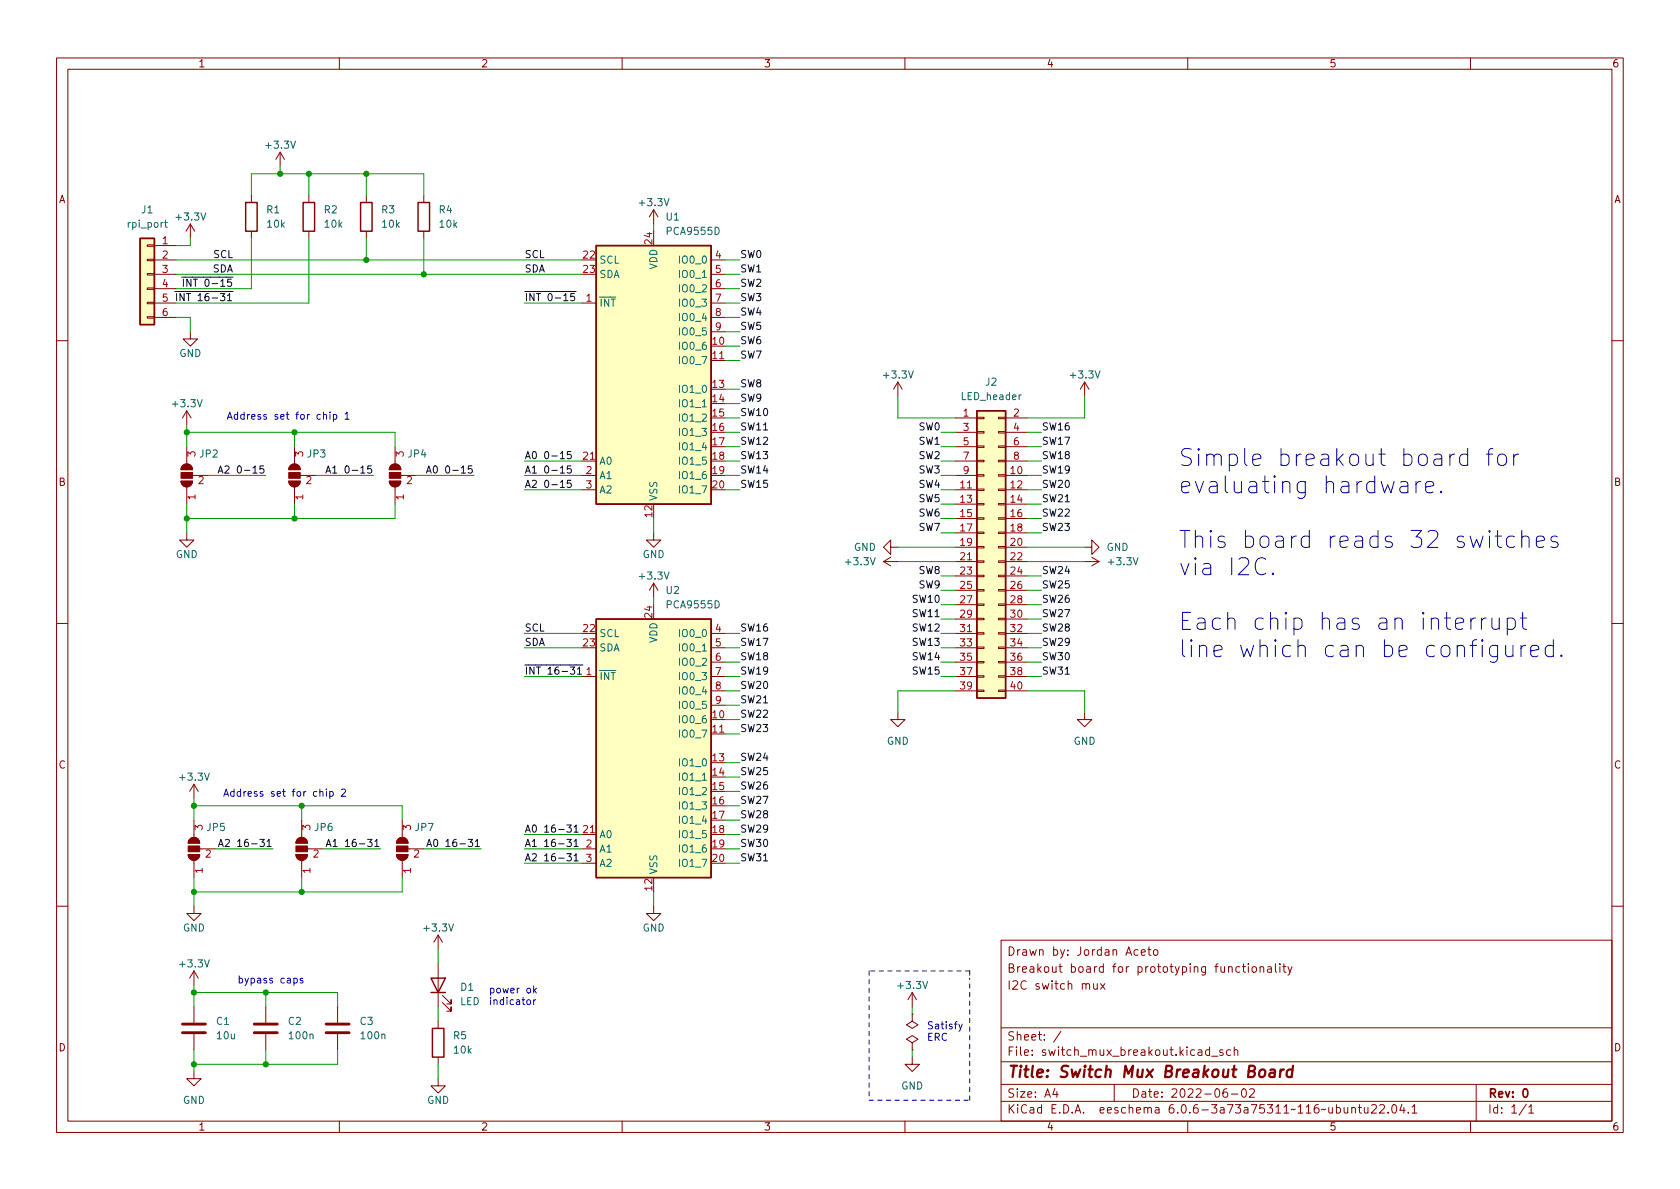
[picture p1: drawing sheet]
<svg xmlns="http://www.w3.org/2000/svg" width="297mm" height="210mm" viewBox="0 0 297 210" stroke-linecap="round" stroke-linejoin="round" font-family="sans-serif">
<g fill="none" stroke="#840000" stroke-width=".18">
<path d="M10 10.2h277v190.1h-277zM12 12.2h273v186.1h-273zM60 10.2v2M110 10.2v2M160 10.2v2M210 10.2v2M260 10.2v2M33.7 39.6l-.8 1.3M33.7 39.6v2.6M33.7 39.6l.7 1.3M44.4 34.5v1.3M49.5 26.9l-.7 1.3"/>
<path d="M49.5 26.9v2.6M49.5 26.9l.8 1.3M54.6 34.5v1.3M64.8 34.5v1.3M74.9 34.5v1.3M115.6 37.1v2.5M115.6 37.1l-.8 1.2M115.6 37.1l.7 1.2M26 56h1.3v.3h-1.3zM26 53.5h1.3v.2h-1.3zM26 50.9h1.3v.3h-1.3zM26 48.4h1.3v.2h-1.3z"/>
<path d="M26 45.8h1.3v.3h-1.3zM26 43.3h1.3v.3h-1.3zM27.3 43.4h3.8M27.3 46h3.8M27.3 48.5h3.8M27.3 51h3.8M27.3 53.6h3.8M27.3 56.1h3.8M33.7 58.7v1.2h1.2l-1.2 1.3-1.3-1.3h1.3M44.4 40.9v1.3M54.6 40.9v1.3M64.8 40.9v1.3"/>
<path d="M74.9 40.9v1.3M102.9 53.6h2.5M125.7 46h2.6M125.7 48.5h2.6M125.7 51h2.6M125.7 53.6h2.6M125.7 56.1h2.6M125.7 58.7h2.6M10 60.2h2M33 72.6v2.6M33 79v3M33 72.6l-.7 1.3"/>
<path d="M33 72.6l.8 1.3M52.1 79v3M69.8 79v3M125.7 63.7h2.6M158.7 67.6l-.7 1.2M158.7 67.6v2.5M158.7 67.6l.8 1.2M168.9 73.9h3.8M168.9 76.4h3.8M168.9 79h3.8M172.7 78.9h1.3v.2h-1.3zM172.7 76.3h1.3v.3h-1.3z"/>
<path d="M172.7 73.8h1.3v.2h-1.3zM176.5 78.9h1.3v.2h-1.3zM176.5 76.3h1.3v.3h-1.3zM176.5 73.8h1.3v.2h-1.3zM177.8 73.9h3.8M177.8 76.4h3.8M177.8 79h3.8M191.8 67.6l.7 1.2M191.8 67.6v2.5M191.8 67.6l-.8 1.2M285 60.2h2M32 85.1h2a1.02 1.02 0 0 1-1 1 1.02 1.02 0 0 1-1-1z"/>
<path d="M32.3 82.3a1.02 1.02 0 0 1 1.1-.2 1.02 1.02 0 0 1 .6 1h-2zM33 94.2v1.3h1.3l-1.3 1.3-1.3-1.3h1.3M33 86.1v3M34 84.1h2.8M51.1 85.1h2a1.02 1.02 0 0 1-1 1 1.02 1.02 0 0 1-1-1zM51.4 82.3a1.02 1.02 0 0 1 1.1-.2 1.02 1.02 0 0 1 .6 1h-2zM52.1 86.1v3M53.1 84.1h2.8M68.8 85.1h2.1a1.02 1.02 0 0 1-1.1 1 1.02 1.02 0 0 1-1-1zM69.1 82.3a1.02 1.02 0 0 1 1.1-.2 1.02 1.02 0 0 1 .7 1h-2.1zM69.8 86.1v3M70.9 84.1h2.8"/>
<path d="M102.9 84.1h2.5M102.9 86.6h2.5M102.9 81.5h2.5M115.6 94.2v1.3h1.2l-1.2 1.3-1.3-1.3h1.3M156.2 99.3h2.5M156.2 99.3l1.3 .8M157.5 96.8v-1.3l-1.3 1.3 1.3 1.2v-1.2h1.2M157.5 98.5l-1.3 .8M168.9 84.1h3.8M168.9 99.3h3.8M168.9 86.6h3.8M168.9 89.1h3.8"/>
<path d="M168.9 91.7h3.8M168.9 94.2h3.8M168.9 96.8h3.8M168.9 81.5h3.8M172.7 99.2h1.3v.2h-1.3zM172.7 96.6h1.3v.3h-1.3zM172.7 94.1h1.3v.3h-1.3zM172.7 91.6h1.3v.2h-1.3zM172.7 89h1.3v.3h-1.3zM172.7 86.5h1.3v.2h-1.3zM172.7 83.9h1.3v.3h-1.3zM172.7 81.4h1.3v.3h-1.3z"/>
<path d="M176.5 99.2h1.3v.2h-1.3zM176.5 96.6h1.3v.3h-1.3zM176.5 94.1h1.3v.3h-1.3zM176.5 91.6h1.3v.2h-1.3zM176.5 89h1.3v.3h-1.3zM176.5 86.5h1.3v.2h-1.3zM176.5 83.9h1.3v.3h-1.3zM176.5 81.4h1.3v.3h-1.3zM177.8 84.1h3.8M177.8 99.3h3.8M177.8 86.6h3.8M177.8 89.1h3.8"/>
<path d="M177.8 91.7h3.8M177.8 94.2h3.8M177.8 96.8h3.8M177.8 81.5h3.8M191.8 96.8h1.2v1.2l1.3-1.2-1.3-1.3v1.3M191.8 99.3h2.5M193 98.5l1.3 .8M194.3 99.3l-1.3 .8M10 110.2h2M102.9 119.6h2.5M115.6 103.1l-.8 1.3M115.6 103.1v2.6"/>
<path d="M115.6 103.1l.7 1.3M125.7 119.6h2.6M125.7 112h2.6M125.7 114.5h2.6M125.7 117.1h2.6M168.9 119.6h3.8M168.9 112h3.8M168.9 114.5h3.8M168.9 117.1h3.8M168.9 101.8h3.8M168.9 104.4h3.8M168.9 106.9h3.8"/>
<path d="M168.9 109.5h3.8M172.7 119.5h1.3v.3h-1.3zM172.7 117h1.3v.2h-1.3zM172.7 114.4h1.3v.3h-1.3zM172.7 111.9h1.3v.2h-1.3zM172.7 109.3h1.3v.3h-1.3zM172.7 106.8h1.3v.3h-1.3zM172.7 104.3h1.3v.2h-1.3zM172.7 101.7h1.3v.3h-1.3zM176.5 119.5h1.3v.3h-1.3zM176.5 117h1.3v.2h-1.3zM176.5 114.4h1.3v.3h-1.3z"/>
<path d="M176.5 111.9h1.3v.2h-1.3zM176.5 109.3h1.3v.3h-1.3zM176.5 106.8h1.3v.3h-1.3zM176.5 104.3h1.3v.2h-1.3zM176.5 101.7h1.3v.3h-1.3zM177.8 119.6h3.8M177.8 112h3.8M177.8 114.5h3.8M177.8 117.1h3.8M177.8 101.8h3.8M177.8 104.4h3.8M177.8 106.9h3.8"/>
<path d="M177.8 109.5h3.8M285 110.2h2M34.3 138.7v2.5M34.3 138.7l-.8 1.2M34.3 138.7l.8 1.2M125.7 129.8h2.6M125.7 122.2h2.6M125.7 124.7h2.6M158.7 126v1.2h1.3l-1.3 1.3-1.2-1.3h1.2M168.9 122.2h3.8M172.7 122h1.3v.3h-1.3zM176.5 122h1.3v.3h-1.3z"/>
<path d="M177.8 122.2h3.8M191.8 126v1.2h-1.3l1.3 1.3 1.2-1.3h-1.2M33.3 151.1h2a1.02 1.02 0 0 1-1 1 1.02 1.02 0 0 1-1-1zM33.6 148.4a1.02 1.02 0 0 1 1.1-.2 1.02 1.02 0 0 1 .6 .9h-2zM34.3 145v3.1M34.3 152.1v3.1M35.3 150.1h2.8M52.3 151.1h2.1a1.02 1.02 0 0 1-1.1 1 1.02 1.02 0 0 1-1-1zM52.6 148.4a1.02 1.02 0 0 1 1.1-.2 1.02 1.02 0 0 1 .7 .9h-2.1zM53.3 145v3.1M53.3 152.1v3.1M54.4 150.1h2.7"/>
<path d="M70.1 151.1h2a1.02 1.02 0 0 1-1 1 1.02 1.02 0 0 1-1-1zM70.4 148.4a1.02 1.02 0 0 1 1.1-.2 1.02 1.02 0 0 1 .6 .9h-2zM71.1 145v3.1M71.1 152.1v3.1M72.1 150.1h2.8M102.9 150.1h2.5M102.9 147.6h2.5M102.9 152.6h2.5M10 160.2h2M34.3 160.3v1.2h1.3l-1.3 1.3-1.3-1.3h1.3M34.3 171.7v2.5M34.3 178v2.8"/>
<path d="M34.3 171.7l-.8 1.3M34.3 171.7l.8 1.3M47 178v2.8M59.7 178v2.8M77.5 165.3l-.8 1.3M77.5 165.3v2.6M77.5 170.4v7.6M77.5 165.3l.7 1.3M78.2 177.3l1.6 1.5v-.8v.8h-.8M78.2 176l1.6 1.5v-.7v.7h-.8M115.6 160.3v1.2h1.2l-1.2 1.3-1.3-1.3h1.3M161.3 179.3v1.3l1 .6-1 .7-1-.7 1-.6"/>
<path d="M161.3 179.3h.1M161.3 175.5l-.8 1.3M161.3 175.5v2.5M161.3 175.5l.8 1.3M177 166.3h108v32h-108zM193.4 173.9v1h.4l.2-.1M194 173.9v1M194.6 173.9l.8 1M195.4 173.9l-.8 1M201.2 168l-.4-.1-.3 .3v.4l.1 .3h.6M201.8 168.4l.7-.1-.1-.3-.4-.1-.2 .2 .1 .8h.5M202.9 167.9h.6"/>
<path d="M203.1 167.4v1.3l.4 .2M204.1 168l.3-.1 .3 .3v.4l-.3 .3h-.3l-.2-.3v-.4zM219.2 171l-.4-.1-.3 .3v.4l.1 .3h.6M219.6 170.9h.6M219.9 170.4v1.3l.3 .2M220.7 170.4v.2M220.7 170.9v1M221.5 171l.4-.1 .2 .3v.4l-.2 .3h-.4l-.1-.3v-.4zM222.8 171.1l.2-.2 .4 .1v.9M222.8 170.9v1M224.1 171h.6l.1 .9M224.8 171.3l-.5 .1a.29 .29 0 0 0-.2 .2 .29 .29 0 0 0 .2 .3h.5"/>
<path d="M225.5 170.4v1.3l.2 .2M226.3 170.4v.2M226.3 170.9v1M226.8 170.9h.6M227 170.4v1.3l.4 .2M227.7 170.9l.4 1M228.4 170.9l-.5 1.4-.2 .1M285 160.2h2M34.3 189.5v1.2h1.3l-1.3 1.3-1.3-1.3h1.3M34.3 182.9v2.8M47 182.9v2.8M59.7 182.9v2.8"/>
<path d="M60 198.3v2M77.5 190.7v1.3h1.2l-1.2 1.3-1.3-1.3h1.3M77.5 180.6v1.3M77.5 186.9v1.3M110 198.3v2M160 198.3v2M161.3 186.9v1.3h1.3l-1.3 1.3-1.3-1.3h1.3M161.3 184.4l1-.6-1-.7-1 .7 1 .6v1.3M161.3 185.7h.1M177 194.8h108M177 191.8h108M177 187.8h108"/>
<path d="M177 181.8h108M186.5 192.5l-.4 1h1M186.9 193v1M187.6 182.4l-1.3 1.9M197 191.8v3M210 198.3v2M213.9 185.7l-.5-.1-.3 .3v.4l.2 .3h.6M213.9 185.1v1.5M214.2 186.8h1.2M216.2 185.7l-.3-.1-.3 .2 .1 .3 .5 .1v.4h-.6M216.9 192.5a.59 .59 0 0 0-.7 .7v.5l.2 .3h.4l.2-.1 .1-.5-.2-.2-.4-.1-.3 .3M217.6 185.7l-.5-.1-.2 .3v.4l.1 .3h.6"/>
<path d="M217.7 193.5h1.2M218.2 185.8l.2-.2 .4 .1 .1 .9M218.2 185.1v1.5M219.7 192.6l.2-.1a.81 .81 0 0 1 .5 .7 .81 .81 0 0 1-.3 .8h-.1a.81 .81 0 0 1-.6-.6 .81 .81 0 0 1 .3-.8zM220.9 192.7l.6-.2 .2 .2 .1 .3-.9 1h.9M237.6 195.8l.1 1h.4l.2-.1M238.3 195.8v1M239 196l.2-.2 .4 .1v.9M239 195.8v1M240.1 195.8h.6M240.4 195.3v1.3l.3 .2M241.2 195.8l.1 1h.3l.3-.1"/>
<path d="M241.9 195.8v1M242.5 195.5l.6-.2 .2 .2 .1 .3-1 1h1M243.9 195.5l.6-.2 .2 .2 .1 .3-.9 1h.9M245.4 196.7v.1M246.3 195.4l.1-.1a.81 .81 0 0 1 .6 .7 .81 .81 0 0 1-.3 .8h-.1a.81 .81 0 0 1-.6-.6 .81 .81 0 0 1 .3-.8zM247.9 195.3l-.4 1h.9M248.2 195.8v1M249 196.7v.1M249.6 195.8l.5-.5v1.5M249.6 196.8h.9M260 198.3v2M261 191.8v6.5"/>
<path d="M269.9 195.3l-1.3 1.9M270.3 195.8l.4-.5v1.5M270.3 196.8h.9"/>
</g>
<path d="M269.4 192.7l.2-.2a.8 .8 0 0 1 .5 .8 .8 .8 0 0 1-.5 .7l-.2-.1-.1-.4z" fill="none" stroke="#840000" stroke-width=".3"/>
<path d="M222.8 189.3a.52 .52 0 0 1 .5-.2 .52 .52 0 0 1 .4 .4v.6a.55 .55 0 0 1-.6 .4 .55 .55 0 0 1-.5-.4zM224.6 189.2l.2-.1 .6 .1-.1 1.3M225.4 189.6l-.6 .1a.4 .4 0 0 0-.4 .3 .4 .4 0 0 0 .3 .5l.6-.1M226.4 189.1l-.1 1.4M227 189.1l-.4 .1-.2 .3M228.5 189.2a.66 .66 0 0 0-1 .3v.6l.1 .3 .2 .1 .6-.1M228.6 188.5l-.2 2" fill="none" stroke="#840000" stroke-width=".4"/>
<g fill="#ffffc2" stroke="#ffffc2" stroke-width=".18">
<path d="M24.8 42.2h2.5v15.2h-2.5z"/>
<path d="M105.4 109.5h20.3v45.7h-20.3z"/>
<path d="M172.7 72.6h5.1v50.8h-5.1z"/>
<path d="M105.4 43.4h20.3v45.7h-20.3z"/>
</g>
<path d="M43.4 35.8h2.1v5.1h-2.1zM53.6 35.8h2v5.1h-2zM63.8 35.8h2v5.1h-2zM73.9 35.8h2v5.1h-2zM24.8 42.2h2.5v15.2h-2.5zM105.4 43.4h20.3v45.7h-20.3zM172.7 72.6h5.1v50.8h-5.1zM105.4 109.5h20.3v45.7h-20.3zM76.2 173h2.5l-1.2 2.5zM76.2 175.5h2.5M76.5 181.9h2v5h-2z" fill="none" stroke="#840000" stroke-width=".25"/>
<path d="M29.1 39.3h.5M29.3 38.9v1.1l.3 .2" fill="none" stroke="#006464" stroke-width=".18"/>
<g fill="#840000" stroke="#840000" stroke-width=".18">
<path d="M32 85.1h2a1.02 1.02 0 0 1-1 1 1.02 1.02 0 0 1-1-1z"/>
<path d="M32 83.6h2v1h-2z"/>
<path d="M32.3 82.3a1.02 1.02 0 0 1 1.1-.2 1.02 1.02 0 0 1 .6 1h-2z"/>
<path d="M51.1 85.1h2a1.02 1.02 0 0 1-1 1 1.02 1.02 0 0 1-1-1z"/>
<path d="M51.1 83.6h2v1h-2z"/>
<path d="M51.4 82.3a1.02 1.02 0 0 1 1.1-.2 1.02 1.02 0 0 1 .6 1h-2z"/>
<path d="M68.8 85.1h2.1a1.02 1.02 0 0 1-1.1 1 1.02 1.02 0 0 1-1-1z"/>
<path d="M68.8 83.6h2.1v1h-2.1z"/>
<path d="M69.1 82.3a1.02 1.02 0 0 1 1.1-.2 1.02 1.02 0 0 1 .7 1h-2.1z"/>
<path d="M33.3 151.1h2a1.02 1.02 0 0 1-1 1 1.02 1.02 0 0 1-1-1z"/>
<path d="M33.3 149.6h2v1h-2z"/>
<path d="M33.6 148.4a1.02 1.02 0 0 1 1.1-.2 1.02 1.02 0 0 1 .6 .9h-2z"/>
<path d="M52.3 151.1h2.1a1.02 1.02 0 0 1-1.1 1 1.02 1.02 0 0 1-1-1z"/>
<path d="M52.3 149.6h2.1v1h-2.1z"/>
<path d="M52.6 148.4a1.02 1.02 0 0 1 1.1-.2 1.02 1.02 0 0 1 .7 .9h-2.1z"/>
<path d="M70.1 151.1h2a1.02 1.02 0 0 1-1 1 1.02 1.02 0 0 1-1-1z"/>
<path d="M70.1 149.6h2v1h-2z"/>
<path d="M70.4 148.4a1.02 1.02 0 0 1 1.1-.2 1.02 1.02 0 0 1 .6 .9h-2z"/>
</g>
<path d="M32.3 182.6h4M32.3 181.1h4M45 182.6h4M45 181.1h4M57.7 182.6h4M57.7 181.1h4" fill="none" stroke="#840000" stroke-width=".51"/>
<g fill="none" stroke="#0f0f0f" stroke-width=".18">
<path d="M30.9 51.6h2M31.2 51.9v1.3M32.1 49h.6M32.4 49.4v1.2M101 79.8h-.7v.7l.2-.2 .4 .1 .1 .2v.4l-.2 .1-.5-.1M38.6 83.7l.4-1.3 .4 1.3M38.7 83.3h.6M39.8 82.5l.5-.1 .2 .4-.8 .9h.8M57.6 83.7l.4-1.3 .5 1.3M57.7 83.3h.6M58.8 82.8l.4-.4v1.3M58.8 83.7h.8"/>
<path d="M75.4 83.7l.4-1.3 .4 1.3M75.5 83.3h.6M76.7 82.5l.2-.1a.68 .68 0 0 1 .5 .6 .68 .68 0 0 1-.5 .7l-.2-.2-.1-.3zM99.1 83.7h.7M99.1 81.1h.7M99.1 86.2h.7M101 82.4h-.7v.6l.2-.1h.4l.1 .2v.4l-.2 .2-.5-.2M101 84.9h-.7v.6l.2-.1 .4 .1 .1 .2v.4l-.2 .1-.5-.1M38.6 149.7l.5-1.3 .4 1.3M38.7 149.3h.7M39.8 148.5l.5-.1 .3 .4-.8 .9h.8M57.7 149.7l.4-1.3 .4 1.3"/>
<path d="M57.8 149.3h.6M58.9 148.8l.4-.4v1.3M58.9 149.7h.7M75.5 149.7l.4-1.3 .4 1.3M75.6 149.3h.6M76.8 148.5l.2-.1a.68 .68 0 0 1 .4 .7 .68 .68 0 0 1-.4 .6 .84 .84 0 0 1-.2-1.2zM100.2 151h.8l-.4 .5 .4 .1v.5l-.2 .1-.6-.1M100.2 148.4h.8l-.4 .5 .4 .1v.6l-.2 .1-.6-.1M100.2 145.9h.8l-.4 .5 .4 .1v.5l-.2 .2-.6-.2M101.5 151.3l.4-.3v1.2M101.5 148.8l.4-.4v1.3M101.5 146.3l.4-.4v1.3"/>
<path d="M101.5 152.2h.7M101.5 149.7h.7M101.5 147.2h.7"/>
</g>
<g fill="none" stroke="#0000c2" stroke-width=".18">
<path d="M57.2 73.4l.2-.1h.3v.8M58.3 72.9v.1M58.3 73.3v.8M58.9 73.3h.4l.3 .2-.2 .6h-.5M58.9 73.3v1.3M61 73.2l.4-.3v1.2M61 74.1h.7M259.5 79.3v3M263.9 79.3l-.5 .2-.2 .2v2.6M223.8 98.9a1.12 1.12 0 0 0-1.3-.1 1.12 1.12 0 0 0-.6 1.1 1.27 1.27 0 0 0 .4 1.4 1.27 1.27 0 0 0 1.3 .2l.2-.2M247.6 85.3l.3-.2h.6l.3 .2 .1 .3v1.5M248.9 85.9l-.3 .1h-.7a.59 .59 0 0 0-.4 .6 .59 .59 0 0 0 .4 .5h.7l.3-.1"/>
<path d="M250.4 85.1v2M251.2 85.1a.77 .77 0 0 0-.8 .6M252.1 86.1l1.4-.2-.1-.6-.3-.2h-.6l-.3 .2-.1 .3v1.1l.1 .3 .3 .1h.6l.3-.1M254.8 86.9l.1 .1-.1 .1-.2-.1 .2-.1v.2M259.5 80.5l-.3-.2h-.6l-.2 .2-.3 .4v.8l.3 .5 .2 .1h.6l.3-.1M262.8 80.3h1.1M264.4 94.8h1.1M264.8 93.8v2.6l.1 .3 .6 .1M265.1 80.5a.82 .82 0 0 1 1.3 .4v.8a.81 .81 0 0 1-.8 .6 .81 .81 0 0 1-.8-.6v-.8zM267.6 80.3v2M267.8 94.9l-.3-.1h-.6l-.3 .1-.2 .5v.8l.2 .5 .3 .1h.6l.3-.1M268.5 80.3a.76 .76 0 0 0-.9 .6"/>
<path d="M269.1 95.1a.74 .74 0 0 1 1.3 .1v1.6M269.1 93.8v3M271.6 95.8l1.5-.3-.2-.6-.3-.1h-.5l-.3 .1-.2 .3v1.2l.2 .3 .3 .1h.5l.3-.1M275.4 94.9l-.8-.1-.2 .1-.2 .3 .2 .5 1 .2 .1 .3-.1 .5-.3 .1h-.6l-.3-.1M225.1 101.3l.1 .2-.1 .1-.2-.1 .2-.2v.3M257.4 110.3l1.4-.3-.2-.6-.2-.1h-.6l-.3 .1-.1 .3v1.2l.1 .2 .3 .2h.6l.2-.2M260.1 109.3v2M260.9 109.3a.76 .76 0 0 0-.8 .6M261.9 109.3v2M262.8 109.3a.77 .77 0 0 0-.9 .6M263.8 109.3v1.6l.1 .2a.81 .81 0 0 0 1.2-.1M264.8 114.1v2.4a.82 .82 0 0 1-1.3 .5"/>
<path d="M264.8 114.3l-.3-.2h-.6l-.3 .2-.2 .4v.8l.2 .5 .3 .1h.6l.3-.1M265.1 109.3v2M266.2 114.1v1.6l.2 .3a.82 .82 0 0 0 1.1-.2M266.5 109.4l.3-.1h.6l.2 .1 .3 .5v.8l-.3 .4-.2 .2h-.6l-.3-.2M266.5 109.3v3M267.5 114.1v2M268.8 109.3h1.1M268.9 114.1v2M269.2 108.3v2.6l.2 .2 .5 .2M269.8 114.1a.76 .76 0 0 0-.9 .6M270.6 115.1l1.5-.3-.2-.5-.3-.2h-.5l-.3 .2-.2 .2v1.2l.2 .3 .3 .1h.5l.3-.1M274.6 114.3l-.2-.2h-.6l-.3 .2-.3 .4v.8l.3 .5 .3 .1h.6l.2-.1"/>
<path d="M274.6 113.1v3M276.1 115.8l.1 .2-.1 .1-.2-.1 .2-.2v.3M57.7 139.5v.2M57.7 140v.8M58.3 140v1.2M60.4 139.7l.5-.2 .2 .4-.8 .9h.8M56.6 140.1l.1-.1h.3l.1 .8M58.3 140h.4l.2 .2-.1 .5h-.5M52 173h.3l.3 .2-.2 .6h-.4M53.5 173h-.3l-.1 .2v.1l.4 .2v.3h-.4M93.3 176.9l.3-.1 .2 .2v.4l-.2 .2h-.3l-.2-.2zM94.4 174.3v1.3"/>
<path d="M94.4 176.8v.8M94.5 175.1l.3 .5M94.7 176.8l-.3 .2M94.8 174.7l-.4 .5M169.5 181.1l.3 .8M170.1 181.1l-.4 1.1-.2 .2"/>
</g>
<path d="M153.7 171.7v22.9M171.4 171.7h-17.7M171.4 171.7v1.3M153.7 194.6h17.7M171.4 194.6v-21.6" fill="none" stroke="#0000c2" stroke-width=".18" stroke-dasharray=".8 .8"/>
<g fill="none" stroke="#009600" stroke-width=".18">
<path d="M44.4 34.5v-3.8h30.5v3.8M49.5 29.5v1.2M54.6 30.7v3.8M64.8 30.7v3.8M115.6 39.6v1.3M31.1 56.1h2.6v2.6M31.1 46h71.8M31.1 48.5h71.8M33.7 42.2v1.2h-2.6M44.4 42.2v8.8h-13.3M54.6 42.2v11.4h-23.5M64.8 42.2v3.8"/>
<path d="M74.9 42.2v6.3M92.7 53.6h10.2M128.3 56.1h2.5M128.3 46h2.5M128.3 58.7h2.5M128.3 51h2.5M128.3 53.6h2.5M128.3 48.5h2.5M33 76.4h36.8v2.6M33 75.2v3.8M52.1 76.4v2.6M128.3 76.4h2.5"/>
<path d="M128.3 79h2.5M128.3 73.9h2.5M128.3 68.8h2.5M128.3 71.4h2.5M128.3 63.7h2.5M128.3 61.2h2.5M158.7 70.1v3.8h10.2M166.4 76.4h2.5M166.4 79h2.5M181.6 76.4h2.5M181.6 79h2.5M191.8 70.1v3.8h-10.2"/>
<path d="M33 89.1v5.1M36.8 84.1h10.2M52.1 89.1v2.6M55.9 84.1h10.1M69.8 89.1v2.6h-36.8M73.7 84.1h10.1M92.7 84.1h10.2M92.7 81.5h10.2M92.7 86.6h10.2M115.6 91.7v2.5M128.3 84.1h2.5M128.3 81.5h2.5"/>
<path d="M128.3 86.6h2.5M158.7 96.8h10.2M158.7 99.3h10.2M166.4 84.1h2.5M166.4 89.1h2.5M166.4 91.7h2.5M166.4 81.5h2.5M166.4 86.6h2.5M166.4 94.2h2.5M181.6 84.1h2.5M181.6 89.1h2.5M181.6 91.7h2.5"/>
<path d="M181.6 96.8h10.2M181.6 99.3h10.2M181.6 81.5h2.5M181.6 86.6h2.5M181.6 94.2h2.5M92.7 112h10.2M92.7 114.5h10.2M92.7 119.6h10.2M115.6 105.7v1.2M128.3 112h2.5M128.3 114.5h2.5M128.3 117.1h2.5"/>
<path d="M128.3 119.6h2.5M166.4 104.4h2.5M166.4 101.8h2.5M166.4 112h2.5M166.4 114.5h2.5M166.4 106.9h2.5M166.4 117.1h2.5M166.4 109.5h2.5M166.4 119.6h2.5M181.6 104.4h2.5M181.6 101.8h2.5M181.6 112h2.5"/>
<path d="M181.6 114.5h2.5M181.6 106.9h2.5M181.6 117.1h2.5M181.6 109.5h2.5M181.6 119.6h2.5M128.3 122.2h2.5M128.3 127.2h2.5M128.3 124.7h2.5M128.3 139.9h2.5M128.3 129.8h2.5M128.3 134.9h2.5M128.3 137.4h2.5"/>
<path d="M168.9 122.2h-10.2v3.8M181.6 122.2h10.2v3.8M34.3 141.2v3.8M34.3 155.2v5.1M34.3 142.5h36.8v2.5M38.1 150.1h10.2M53.3 142.5v2.5M53.3 155.2v2.5M57.1 150.1h10.2M71.1 155.2v2.5h-36.8M74.9 150.1h10.2M92.7 150.1h10.2"/>
<path d="M92.7 147.6h10.2M92.7 152.6h10.2M115.6 157.7v2.6M128.3 142.5h2.5M128.3 150.1h2.5M128.3 147.6h2.5M128.3 152.6h2.5M128.3 145h2.5M34.3 174.2v3.8M34.3 175.5h25.4v2.5M47 175.5v2.5M77.5 167.9v2.5"/>
<path d="M77.5 178v2.6M161.3 178v1.3M34.3 185.7v3.8M47 185.7v2.5M59.7 185.7v2.5h-25.4M77.5 188.2v2.5M161.3 185.7v1.2"/>
</g>
<g fill="#009600" stroke="#009600" stroke-width=".18">
<circle cx="53.3" cy="157.7" r=".46"/>
<circle cx="53.3" cy="142.5" r=".46"/>
<circle cx="52.1" cy="91.7" r=".46"/>
<circle cx="34.3" cy="157.7" r=".46"/>
<circle cx="34.3" cy="142.5" r=".46"/>
<circle cx="33" cy="91.7" r=".46"/>
<circle cx="49.5" cy="30.7" r=".46"/>
<circle cx="52.1" cy="76.4" r=".46"/>
<circle cx="54.6" cy="30.7" r=".46"/>
<circle cx="33" cy="76.4" r=".46"/>
<circle cx="64.8" cy="30.7" r=".46"/>
<circle cx="64.8" cy="46" r=".46"/>
<circle cx="74.9" cy="48.5" r=".46"/>
<circle cx="34.3" cy="175.5" r=".46"/>
<circle cx="47" cy="175.5" r=".46"/>
<circle cx="47" cy="188.2" r=".46"/>
<circle cx="34.3" cy="188.2" r=".46"/>
</g>
<g font-size="4.2" fill="#0000c2">
<text x="208.3" y="82.5">Simple breakout board for</text>
<text x="208.3" y="87.3">evaluating hardware.</text>
<text x="208.3" y="96.9">This board reads 32 switches</text>
<text x="208.3" y="101.8">via I2C.</text>
<text x="208.3" y="111.4">Each chip has an interrupt</text>
<text x="208.3" y="116.3">line which can be configured.</text>
</g>
<text font-size="2.8" fill="#840000" x="178" y="190.6">Title: Switch Mux Breakout Board</text>
<g font-size="2.1" fill="#840000">
<text x="178" y="172">Breakout board for prototyping functionality</text>
<text x="178" y="169">Drawn by: Jordan Aceto</text>
<text x="178" y="175">I2C switch mux</text>
<text x="178" y="184">Sheet: /</text>
<text x="178" y="186.7">File: switch_mux_breakout.kicad_sch</text>
<text x="178" y="196.9">KiCad E.D.A. eeschema 6.0.6-3a73a75311~116~ubuntu22.04.1</text>
<text x="178" y="194.1">Size: A4</text>
<text x="200" y="194.1">Date: 2022-06-02</text>
<text x="263" y="194.1">Rev: 0</text>
<text x="263" y="196.9">Id: 1/1</text>
</g>
<g font-size="1.8" fill="#840000">
<text x="35" y="11.9">1</text>
<text x="85" y="11.9">2</text>
<text x="135" y="11.9">3</text>
<text x="185" y="11.9">4</text>
<text x="235" y="11.9">5</text>
<text x="285" y="11.9">6</text>
<text x="10.3" y="35.9">A</text>
<text x="285.3" y="35.9">A</text>
<text x="10.3" y="85.9">B</text>
<text x="285.3" y="85.9">B</text>
<text x="10.3" y="135.9">C</text>
<text x="285.3" y="135.9">C</text>
<text x="10.3" y="185.9">D</text>
<text x="285.3" y="185.9">D</text>
<text x="35" y="199.9">1</text>
<text x="85" y="199.9">2</text>
<text x="135" y="199.9">3</text>
<text x="185" y="199.9">4</text>
<text x="235" y="199.9">5</text>
<text x="285" y="199.9">6</text>
</g>
<g font-size="1.8" fill="#006464">
<text x="47.2" y="26.3">+3.3V</text>
<text x="22.7" y="40.3">rpi_port</text>
<text x="25.1" y="37.7">J1</text>
<text x="31.3" y="39">+3.3V</text>
<text x="47.2" y="37.7">R1</text>
<text x="47.3" y="40.3">10k</text>
<text x="57.3" y="37.7">R2</text>
<text x="57.5" y="40.3">10k</text>
<text x="67.5" y="37.7">R3</text>
<text x="67.6" y="40.3">10k</text>
<text x="77.7" y="37.7">R4</text>
<text x="77.8" y="40.3">10k</text>
<text x="113.2" y="36.4">+3.3V</text>
<text x="117.8" y="39">U1</text>
<text x="118.1" y="41.5">PCA9555D</text>
<text x="105.9" y="46.6">SCL</text>
<text x="116.2" y="47.7" transform="rotate(-90 116.2 47.7)">VDD</text>
<text x="120.4" y="46.6">IO0_0</text>
<text x="105.9" y="49.1">SDA</text>
<text x="120.4" y="49.1">IO0_1</text>
<text x="120.4" y="51.7">IO0_2</text>
<text x="105.9" y="54.2">~{INT}</text>
<text x="120.4" y="54.2">IO0_3</text>
<text x="120.4" y="56.8">IO0_4</text>
<text x="120.4" y="59.3">IO0_5</text>
<text x="31.7" y="63.1">GND</text>
<text x="120.4" y="61.8">IO0_6</text>
<text x="120.4" y="64.4">IO0_7</text>
<text x="120.4" y="69.5">IO1_0</text>
<text x="156.4" y="66.9">+3.3V</text>
<text x="170.1" y="70.7">LED_header</text>
<text x="174.3" y="68.2">J2</text>
<text x="189.4" y="66.9">+3.3V</text>
<text x="30.7" y="72">+3.3V</text>
<text x="120.4" y="72">IO1_1</text>
<text x="120.4" y="74.5">IO1_2</text>
<text x="120.4" y="77.1">IO1_3</text>
<text x="35.4" y="80.9">JP2</text>
<text x="54.4" y="80.9">JP3</text>
<text x="72.2" y="80.9">JP4</text>
<text x="105.9" y="82.2">A0</text>
<text x="120.4" y="79.6">IO1_4</text>
<text x="120.4" y="82.2">IO1_5</text>
<text x="105.9" y="84.7">A1</text>
<text x="105.9" y="87.2">A2</text>
<text x="116.2" y="88.6" transform="rotate(-90 116.2 88.6)">VSS</text>
<text x="120.4" y="84.7">IO1_6</text>
<text x="120.4" y="87.2">IO1_7</text>
<text x="31.1" y="98.7">GND</text>
<text x="113.6" y="98.7">GND</text>
<text x="149.7" y="99.9">+3.3V</text>
<text x="151" y="97.4">GND</text>
<text x="195.6" y="97.4">GND</text>
<text x="196.2" y="99.9">+3.3V</text>
<text x="113.2" y="102.5">+3.3V</text>
<text x="117.8" y="105">U2</text>
<text x="118.1" y="107.6">PCA9555D</text>
<text x="105.9" y="112.6">SCL</text>
<text x="116.2" y="113.7" transform="rotate(-90 116.2 113.7)">VDD</text>
<text x="120.4" y="112.6">IO0_0</text>
<text x="105.9" y="115.2">SDA</text>
<text x="120.4" y="115.2">IO0_1</text>
<text x="120.4" y="117.7">IO0_2</text>
<text x="105.9" y="120.3">~{INT}</text>
<text x="120.4" y="120.3">IO0_3</text>
<text x="120.4" y="122.8">IO0_4</text>
<text x="120.4" y="125.3">IO0_5</text>
<text x="120.4" y="127.9">IO0_6</text>
<text x="120.4" y="130.4">IO0_7</text>
<text x="156.8" y="131.7">GND</text>
<text x="189.8" y="131.7">GND</text>
<text x="120.4" y="135.5">IO1_0</text>
<text x="32" y="138">+3.3V</text>
<text x="120.4" y="138">IO1_1</text>
<text x="120.4" y="140.6">IO1_2</text>
<text x="120.4" y="143.1">IO1_3</text>
<text x="36.6" y="146.9">JP5</text>
<text x="55.7" y="146.9">JP6</text>
<text x="73.5" y="146.9">JP7</text>
<text x="105.9" y="148.2">A0</text>
<text x="120.4" y="145.7">IO1_4</text>
<text x="120.4" y="148.2">IO1_5</text>
<text x="105.9" y="150.7">A1</text>
<text x="105.9" y="153.3">A2</text>
<text x="116.2" y="154.7" transform="rotate(-90 116.2 154.7)">VSS</text>
<text x="120.4" y="150.7">IO1_6</text>
<text x="120.4" y="153.3">IO1_7</text>
<text x="32.3" y="164.7">GND</text>
<text x="75.1" y="164.7">+3.3V</text>
<text x="113.6" y="164.7">GND</text>
<text x="32" y="171.1">+3.3V</text>
<text x="81.3" y="177.7">LED</text>
<text x="81.5" y="175.2">D1</text>
<text x="159" y="174.9">+3.3V</text>
<text x="38.3" y="181.2">C1</text>
<text x="38.4" y="183.8">10u</text>
<text x="51" y="181.2">C2</text>
<text x="51.3" y="183.8">100n</text>
<text x="63.7" y="181.2">C3</text>
<text x="64" y="183.8">100n</text>
<text x="80.2" y="183.8">R5</text>
<text x="80.3" y="186.3">10k</text>
<text x="32.3" y="195.2">GND</text>
<text x="75.5" y="195.2">GND</text>
<text x="159.3" y="192.7">GND</text>
</g>
<g font-size="1.8" fill="#a90000">
<text x="28.7" y="43.2">1</text>
<text x="28.7" y="45.7">2</text>
<text x="103.2" y="45.7">22</text>
<text x="115.3" y="43.1" transform="rotate(-90 115.3 43.1)">24</text>
<text x="126.5" y="45.7">4</text>
<text x="28.7" y="48.3">3</text>
<text x="28.7" y="50.8">4</text>
<text x="28.7" y="53.3">5</text>
<text x="103.2" y="48.3">23</text>
<text x="103.6" y="53.3">1</text>
<text x="126.5" y="48.3">5</text>
<text x="126.5" y="50.8">6</text>
<text x="126.5" y="53.3">7</text>
<text x="28.7" y="55.9">6</text>
<text x="126.5" y="55.9">8</text>
<text x="126.5" y="58.4">9</text>
<text x="126" y="61">10</text>
<text x="126" y="63.5">11</text>
<text x="126" y="68.6">13</text>
<text x="126" y="71.1">14</text>
<text x="126" y="73.7">15</text>
<text x="126" y="76.2">16</text>
<text x="170.3" y="73.7">1</text>
<text x="170.3" y="76.2">3</text>
<text x="179.2" y="73.7">2</text>
<text x="179.2" y="76.2">4</text>
<text x="34.5" y="80.8" transform="rotate(-90 34.5 80.8)">3</text>
<text x="53.6" y="80.8" transform="rotate(-90 53.6 80.8)">3</text>
<text x="71.4" y="80.8" transform="rotate(-90 71.4 80.8)">3</text>
<text x="103.2" y="81.3">21</text>
<text x="103.6" y="83.8">2</text>
<text x="126" y="78.7">17</text>
<text x="126" y="81.3">18</text>
<text x="126" y="83.8">19</text>
<text x="170.3" y="78.7">5</text>
<text x="170.3" y="81.3">7</text>
<text x="170.3" y="83.8">9</text>
<text x="178.7" y="83.8">10</text>
<text x="179.2" y="78.7">6</text>
<text x="179.2" y="81.3">8</text>
<text x="34.5" y="88.4" transform="rotate(-90 34.5 88.4)">1</text>
<text x="35.1" y="85.6">2</text>
<text x="53.6" y="88.4" transform="rotate(-90 53.6 88.4)">1</text>
<text x="54.1" y="85.6">2</text>
<text x="71.4" y="88.4" transform="rotate(-90 71.4 88.4)">1</text>
<text x="71.9" y="85.6">2</text>
<text x="103.6" y="86.4">3</text>
<text x="126" y="86.4">20</text>
<text x="169.8" y="86.4">11</text>
<text x="169.8" y="88.9">13</text>
<text x="178.7" y="86.4">12</text>
<text x="178.7" y="88.9">14</text>
<text x="115.3" y="91.4" transform="rotate(-90 115.3 91.4)">12</text>
<text x="169.8" y="91.4">15</text>
<text x="169.8" y="94">17</text>
<text x="178.7" y="91.4">16</text>
<text x="178.7" y="94">18</text>
<text x="169.8" y="96.5">19</text>
<text x="169.8" y="99.1">21</text>
<text x="169.8" y="101.6">23</text>
<text x="178.7" y="96.5">20</text>
<text x="178.7" y="99.1">22</text>
<text x="178.7" y="101.6">24</text>
<text x="169.8" y="104.1">25</text>
<text x="169.8" y="106.7">27</text>
<text x="178.7" y="104.1">26</text>
<text x="178.7" y="106.7">28</text>
<text x="103.2" y="111.8">22</text>
<text x="115.3" y="109.2" transform="rotate(-90 115.3 109.2)">24</text>
<text x="126.5" y="111.8">4</text>
<text x="169.8" y="109.2">29</text>
<text x="169.8" y="111.8">31</text>
<text x="178.7" y="109.2">30</text>
<text x="178.7" y="111.8">32</text>
<text x="103.2" y="114.3">23</text>
<text x="126.5" y="114.3">5</text>
<text x="126.5" y="116.8">6</text>
<text x="126.5" y="119.4">7</text>
<text x="169.8" y="114.3">33</text>
<text x="169.8" y="116.8">35</text>
<text x="169.8" y="119.4">37</text>
<text x="178.7" y="114.3">34</text>
<text x="178.7" y="116.8">36</text>
<text x="178.7" y="119.4">38</text>
<text x="126.5" y="121.9">8</text>
<text x="126.5" y="124.5">9</text>
<text x="169.8" y="121.9">39</text>
<text x="178.7" y="121.9">40</text>
<text x="126" y="127">10</text>
<text x="126" y="129.5">11</text>
<text x="126" y="134.6">13</text>
<text x="126" y="137.2">14</text>
<text x="126" y="139.7">15</text>
<text x="126" y="142.2">16</text>
<text x="35.8" y="146.8" transform="rotate(-90 35.8 146.8)">3</text>
<text x="54.9" y="146.8" transform="rotate(-90 54.9 146.8)">3</text>
<text x="72.6" y="146.8" transform="rotate(-90 72.6 146.8)">3</text>
<text x="103.2" y="147.3">21</text>
<text x="103.6" y="149.9">2</text>
<text x="126" y="144.8">17</text>
<text x="126" y="147.3">18</text>
<text x="126" y="149.9">19</text>
<text x="35.8" y="154.4" transform="rotate(-90 35.8 154.4)">1</text>
<text x="36.3" y="151.6">2</text>
<text x="54.9" y="154.4" transform="rotate(-90 54.9 154.4)">1</text>
<text x="55.4" y="151.6">2</text>
<text x="72.6" y="154.4" transform="rotate(-90 72.6 154.4)">1</text>
<text x="73.2" y="151.6">2</text>
<text x="103.6" y="152.4">3</text>
<text x="126" y="152.4">20</text>
<text x="115.3" y="157.4" transform="rotate(-90 115.3 157.4)">12</text>
</g>
<g font-size="1.8" fill="#0f0f0f">
<text x="37.7" y="45.6">SCL</text>
<text x="92.7" y="45.6">SCL</text>
<text x="130.8" y="45.6">SW0</text>
<text x="32" y="53.2">~{INT 16-31}</text>
<text x="33" y="50.7">~{INT 0-15}</text>
<text x="37.5" y="48.2">SDA</text>
<text x="92.7" y="48.2">SDA</text>
<text x="92.7" y="53.2">~{INT 0-15}</text>
<text x="130.8" y="48.2">SW1</text>
<text x="130.8" y="53.2">SW3</text>
<text x="130.8" y="50.7">SW2</text>
<text x="130.8" y="55.8">SW4</text>
<text x="130.8" y="58.3">SW5</text>
<text x="130.8" y="60.9">SW6</text>
<text x="130.8" y="63.4">SW7</text>
<text x="130.8" y="71">SW9</text>
<text x="130.8" y="68.5">SW8</text>
<text x="130.8" y="73.6">SW10</text>
<text x="130.8" y="76.1">SW11</text>
<text x="162.5" y="76.1">SW0</text>
<text x="184.1" y="76.1">SW16</text>
<text x="40.7" y="83.7">A2 0-15</text>
<text x="59.7" y="83.7">A1 0-15</text>
<text x="77.5" y="83.7">A0 0-15</text>
<text x="92.7" y="83.7">A1 0-15</text>
<text x="92.7" y="81.2">A0 0-15</text>
<text x="130.8" y="83.7">SW14</text>
<text x="130.8" y="78.6">SW12</text>
<text x="130.8" y="81.2">SW13</text>
<text x="162.5" y="83.7">SW3</text>
<text x="162.5" y="81.2">SW2</text>
<text x="162.5" y="78.6">SW1</text>
<text x="184.1" y="83.7">SW19</text>
<text x="184.1" y="81.2">SW18</text>
<text x="184.1" y="78.6">SW17</text>
<text x="92.7" y="86.3">A2 0-15</text>
<text x="130.8" y="86.3">SW15</text>
<text x="162.5" y="88.8">SW5</text>
<text x="162.5" y="86.3">SW4</text>
<text x="184.1" y="88.8">SW21</text>
<text x="184.1" y="86.3">SW20</text>
<text x="162.5" y="91.3">SW6</text>
<text x="162.5" y="93.9">SW7</text>
<text x="184.1" y="93.9">SW23</text>
<text x="184.1" y="91.3">SW22</text>
<text x="162.5" y="101.5">SW8</text>
<text x="184.1" y="101.5">SW24</text>
<text x="161.6" y="106.6">SW10</text>
<text x="162.5" y="104">SW9</text>
<text x="184.1" y="104">SW25</text>
<text x="184.1" y="106.6">SW26</text>
<text x="92.7" y="111.7">SCL</text>
<text x="130.8" y="111.7">SW16</text>
<text x="161.6" y="111.7">SW12</text>
<text x="161.6" y="109.1">SW11</text>
<text x="184.1" y="109.1">SW27</text>
<text x="184.1" y="111.7">SW28</text>
<text x="92.7" y="114.2">SDA</text>
<text x="92.7" y="119.3">~{INT 16-31} 1</text>
<text x="130.8" y="116.7">SW18</text>
<text x="130.8" y="114.2">SW17</text>
<text x="130.8" y="119.3">SW19</text>
<text x="161.6" y="119.3">SW15</text>
<text x="161.6" y="116.7">SW14</text>
<text x="161.6" y="114.2">SW13</text>
<text x="184.1" y="114.2">SW29</text>
<text x="184.1" y="116.7">SW30</text>
<text x="184.1" y="119.3">SW31</text>
<text x="130.8" y="124.4">SW21</text>
<text x="130.8" y="121.8">SW20</text>
<text x="130.8" y="126.9">SW22</text>
<text x="130.8" y="129.4">SW23</text>
<text x="130.8" y="137.1">SW25</text>
<text x="130.8" y="134.5">SW24</text>
<text x="130.8" y="142.1">SW27</text>
<text x="130.8" y="139.6">SW26</text>
<text x="41" y="149.8">A2 16-31</text>
<text x="60" y="149.8">A1 16-31</text>
<text x="77.8" y="149.8">A0 16-31</text>
<text x="92.7" y="149.8">A1 16-31</text>
<text x="92.7" y="147.2">A0 16-31</text>
<text x="130.8" y="147.2">SW29</text>
<text x="130.8" y="144.7">SW28</text>
<text x="130.8" y="149.8">SW30</text>
<text x="92.7" y="152.3">A2 16-31</text>
<text x="130.8" y="152.3">SW31</text>
</g>
<g font-size="1.8" fill="#0000c2">
<text x="40" y="74.2">Address set for chip 1</text>
<text x="39.4" y="140.9">Address set for chip 2</text>
<text x="41.9" y="173.9">bypass caps</text>
<text x="86.4" y="175.7">power ok</text>
<text x="86.4" y="177.7">indicator</text>
<text x="163.8" y="182">Satisfy</text>
<text x="163.8" y="184">ERC</text>
</g>
</svg>
